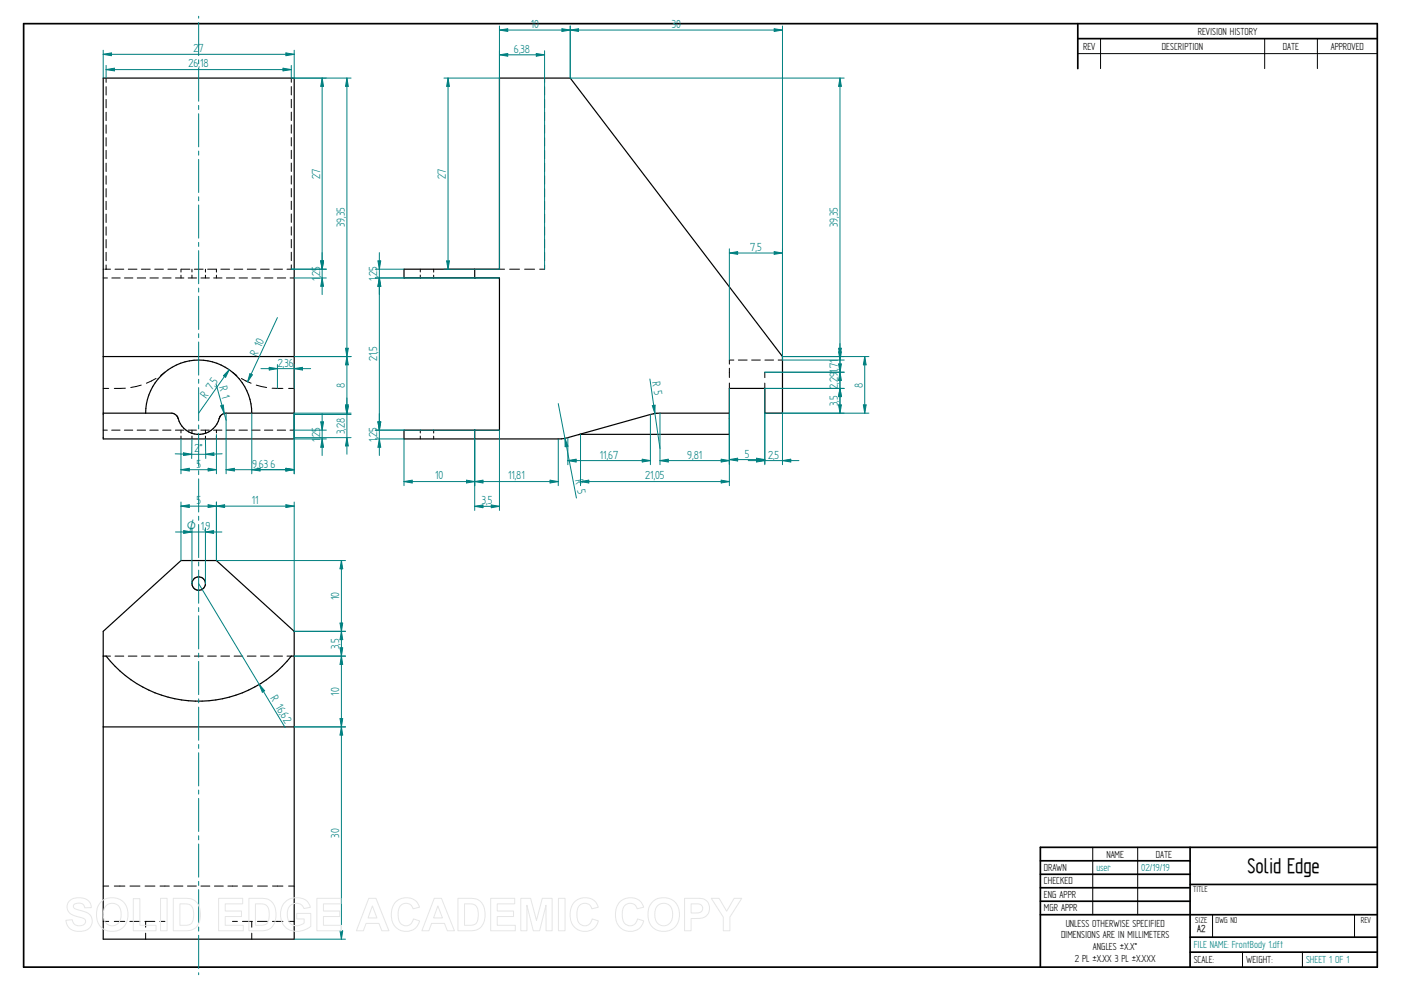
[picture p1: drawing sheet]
<svg xmlns="http://www.w3.org/2000/svg" width="594mm" height="420mm" viewBox="0 0 594 420" stroke-linecap="round" stroke-linejoin="round" font-family="sans-serif">
<g fill="none" stroke="#000" stroke-width=".72">
<path d="M10 10h574v400h-574zM457 10v19.1M457 16.4h127M504.6 359.2v50.8M584 359.2h-142.9v50.8M441.1 365h63.5M441.1 370.7h63.5M441.1 376.4h63.5M504.6 375h79.4M441.1 382.1h63.5M441.1 387.8h142.9M504.6 397.3h79.4"/>
<path d="M504.6 403.7h79.4"/>
</g>
<g fill="none" stroke="#000" stroke-width=".42">
<path d="M466.7 16.4v12.7M536.3 16.4v12.7M558.6 16.4v12.7M45 33.1v1.8M45 36.7v3.6M123.5 33.1v1.8M123.5 36.7v3.6M230.9 33.1v1.8M230.9 36.7v3.6M457 22.7h127M45 42.2v3.5M45 47.6v3.5"/>
<path d="M45 53v3.5M45 58.4v3.5M123.5 42.1v3.6M123.5 47.5v3.6M123.5 52.9v3.6M123.5 58.3v3.6M230.9 42.2v3.5M230.9 47.6v3.5M230.9 53v3.5M230.9 58.4v3.5M45 63.8v3.5M45 69.2v3.5"/>
<path d="M45 74.5v3.6M45 80v3.5M123.5 63.7v3.6M123.5 69.1v3.6M123.5 74.5v3.6M123.5 79.9v3.6M230.9 63.8v3.5M230.9 69.2v3.5M230.9 74.5v3.6M230.9 80v3.5M45 85.3v3.6M45 90.8v3.5"/>
<path d="M45 96.2v3.5M123.5 85.3v3.6M123.5 90.7v3.6M123.5 96.1v3.6M230.9 85.3v3.6M230.9 90.8v3.5M230.9 96.2v3.5M43.8 114.1h.3M43.8 117.9h1.7M44.6 114.1h2.3M45 101.6v3.5M45 107v3.5"/>
<path d="M45 112.4v1.7M47.4 117.9h3.6M48.8 114.1h3.7M52.8 117.9h3.5M54.4 114.1h3.7M58.2 117.9h3.6M60 114.1h3.7M63.6 117.9h3.5M65.6 114.1h3.7M69 117.9h3.6M71.2 114.1h3.7M74.4 117.9h3.6"/>
<path d="M76.7 114.1v1.3M76.7 116.7v1.2M76.8 114.1h3.7M79.8 117.9h3.5M81.4 114.1v1.2M81.4 116.6v1.3M82.4 114.1h3.7M85.2 117.9h3.6M87.1 114.1v1.3M87.1 116.7v1.2M88 114.1h3.7M90.6 117.9h3.5"/>
<path d="M91.8 114.1v1.3M91.8 116.7v1.2M93.6 114.1h3.8M96 117.9h3.6M99.3 114.1h3.6M101.4 117.9h3.5M104.9 114.1h3.7M106.8 117.9h3.6M110.5 114.1h3.7M112.2 117.9h3.5M116.1 114.1h3.7M117.6 117.9h3.6"/>
<path d="M121.7 114.1h2.2M123 117.9h1.7M123.5 101.5v3.6M123.5 106.9v3.6M123.5 112.3v1.8M124.4 114.1h.3M178.2 114.1v1.2M178.2 116.6v1.3M183.9 114.1v1.3M183.9 116.7v1.2M211.8 114.1h2.1M216.1 114.1h4.2"/>
<path d="M222.5 114.1h4.2M230.9 112.4v1.7h-2.1M230.9 101.6v3.5M230.9 107v3.5M69.9 157.8l-1.7 1.4M98.6 157.8l1.8 1.4M309.3 156.1v4M311.2 152.7h-1.9v1.7M313.1 152.7h3.7M318.7 152.7h3.7M324.3 157.8v2.3M324.4 152.7h3.6"/>
<path d="M330 152.7h1.8M43.8 164.7h2.3M53.2 164.6l-4.7 .1M59.9 163.3l-4.4 1M66.2 160.4l-4.1 2.1M102.4 160.5l4.1 2M108.7 163.3l4.4 1M115.4 164.6l4.6 .1M122.4 164.7h2.3M309.3 162.4v2.3M324.3 162.4v2.3M43.8 182.4h1.7"/>
<path d="M47.4 182.4h3.5M52.7 182.4h3.6M58.2 182.4h3.5M63.5 182.4h3.6M69 182.4h3.5M74.4 182.4h3.5M76.7 182.4v1.2M76.7 184.9v1.2M79.7 182.4h3.6M81.4 182.4v1.2M81.4 184.9v1.2M85.2 182.4h3.5"/>
<path d="M87.1 182.4v1.2M87.1 184.9v1.2M90.5 182.4h3.6M91.8 182.4v1.2M91.8 184.9v1.2M96 182.4h3.5M101.3 182.4h3.6M106.8 182.4h3.5M112.1 182.4h3.6M117.6 182.4h3.5M123 182.4h1.7M178.2 182.4v1.2"/>
<path d="M178.2 184.9v1.2M183.9 182.4v1.2M183.9 184.9v1.2M45 278.2h1.9M48.8 278.2h3.7M54.4 278.2h3.7M60 278.2h3.7M65.6 278.2h3.7M71.2 278.2h3.7M76.8 278.2h3.7M82.4 278.2h3.7M88 278.2h3.7"/>
<path d="M93.6 278.2h3.8M99.3 278.2h3.6M104.9 278.2h3.7M110.5 278.2h3.7M116.1 278.2h3.7M121.7 278.2h1.8M463.4 359.2v28.6M482.4 359.2v28.6M43.8 375.7h2.3M48.5 375.7h4.5M55.1 375.7h4.2M61.5 375.7h4.2"/>
<path d="M67.9 375.7h3.9M73.7 375.7h3.8M79.5 375.7h3.8M85.2 375.7h3.8M90.9 375.7h3.8M96.6 375.7h4.1M102.9 375.7h4.2M109.2 375.7h4.2M115.6 375.7h4.4M122.4 375.7h2.3M43.8 390.7h2.3M48.5 390.7h4.4"/>
<path d="M55.1 390.7h4.2M61.5 390.7h4.2M61.8 390.7v2.4M61.8 395.6v2.6M67.8 390.7h2.1M98.6 390.7h2.1M102.8 390.7h4.2M106.8 390.7v2.4M106.8 395.6v2.6M109.2 390.7h4.2M115.5 390.7h4.5M122.4 390.7h2.3"/>
<path d="M514.2 387.9v9.4M574.4 387.9v9.4M526.9 403.7v6.3M552.3 403.7v6.3"/>
</g>
<g fill="none" stroke="#000" stroke-width=".51">
<path d="M43.8 33.1h80.9v153h-80.9zM201.3 114.1v3.8M43.8 151.2h80.9M43.8 175.2h29.5l1.6 1 .7 1.2M61.8 175.2a22.5 22.5 0 0 1 22.5-22.5 22.5 22.5 0 0 1 22.5 22.5M75.1 176.4l.3 .6M75.5 177.4l.1 .1M75.6 177.4a9 9 0 0 0 8.7 6.8 9 9 0 0 0 8.7-6.8M93 177.4v.1M93.4 176.4l-.1 .2M124.7 175.2h-29.5l-1.7 1-.5 1.2M309.3 175.2h-30.8l-40.4 10.9h-66.8v-3.7h40.5v-64.5h-40.5v-3.8h40.5v-81h30l90 118.1v24h-7.5v-10.5h-15v19.4l-63.9 .2"/>
<path d="M201.3 182.4v3.7M43.8 267.7l32.9-30h15.1l32.9 30v130.5h-80.9zM43.8 278.2h1.2a49.9 49.9 0 0 0 78.5 0h1.2M43.8 308.2h80.9"/>
<circle cx="84.3" cy="247.4" r="2.86"/>
</g>
<g fill="none" stroke="#008080" stroke-width=".42">
<path d="M84.2 6.9v.8M84.2 9.5v14.1M84.2 25.4v1.7M84.2 28.9v14M188.2 33.1h23.6M84.2 44.7v1.7M84.2 48.2v14.1M84.2 64.1v1.7M84.2 67.6v14M84.2 83.4v1.7M84.2 86.9v14.1M84.2 102.8v1.7"/>
<path d="M84.2 106.3v14M188.2 114.1h23.6M189.4 110.6h1.2l-.6 3.5zM84.2 122.1v1.7M84.2 125.6v14.1M84.2 141.5v1.7M84.2 145v14M84.2 160.8v1.7M84.2 164.3v14.1M84.2 180.2v1.7M84.2 183.7v14M84.2 199.5v1.8"/>
<path d="M84.2 203v14.1M84.2 218.9v1.7M84.2 222.4v14M84.2 238.3v1.6M84.2 241.7v14.1M84.2 257.6v1.7M84.2 261.1v14M84.2 276.9v1.7M84.2 280.4v14.1M84.2 296.3v1.7M84.2 299.8v14.1M84.2 315.6v1.7"/>
<path d="M84.2 319.2v14M84.2 335v1.7M84.2 338.5v14.1M84.2 354.3v1.8M84.2 357.8v14.1M84.2 373.7v1.7M84.2 377.2v14M84.2 393v1.8M84.2 396.5v14.1M84.2 412.4v.9"/>
</g>
<path d="M189.4 110.6h1.2l-.6 3.5z" fill="#008080"/>
<path d="M190 33.1l.6 3.5h-1.2z" fill="none" stroke="#008080" stroke-width=".42"/>
<path d="M190 33.1l.6 3.5h-1.2z" fill="#008080"/>
<path d="M190 33.1v81M211.8 21.5v92.6M227.4 22.7l3.5 .5-3.5 .6zM230.9 21.5v92.6" fill="none" stroke="#008080" stroke-width=".42"/>
<path d="M227.4 22.7l3.5 .5-3.5 .6z" fill="#008080"/>
<path d="M211.8 23.2l3.5-.5v1.1z" fill="none" stroke="#008080" stroke-width=".42"/>
<path d="M211.8 23.2l3.5-.5v1.1z" fill="#008080"/>
<path d="M211.8 11v22.1M211.8 12.7l3.5-.5v1.1zM241.8 11v22.1M211.8 23.2h19.1" fill="none" stroke="#008080" stroke-width=".42"/>
<path d="M211.8 12.7l3.5-.5v1.1z" fill="#008080"/>
<path d="M238.3 12.2l3.5 .5-3.5 .6z" fill="none" stroke="#008080" stroke-width=".42"/>
<path d="M238.3 12.2l3.5 .5-3.5 .6z" fill="#008080"/>
<path d="M211.8 12.7h30M241.8 33.1h116.2M356.2 33.1l.6 3.5h-1.2zM331.8 151.2h26.2" fill="none" stroke="#008080" stroke-width=".42"/>
<path d="M356.2 33.1l.6 3.5h-1.2z" fill="#008080"/>
<path d="M355.6 147.7h1.2l-.6 3.5z" fill="none" stroke="#008080" stroke-width=".42"/>
<path d="M355.6 147.7h1.2l-.6 3.5z" fill="#008080"/>
<path d="M241.8 11v22.1M241.8 12.7l3.5-.5v1.1zM331.8 11v140.2M356.2 33.1v118.1" fill="none" stroke="#008080" stroke-width=".42"/>
<path d="M241.8 12.7l3.5-.5v1.1z" fill="#008080"/>
<path d="M328.3 12.2l3.5 .5-3.5 .6z" fill="none" stroke="#008080" stroke-width=".42"/>
<path d="M328.3 12.2l3.5 .5-3.5 .6z" fill="#008080"/>
<path d="M241.8 12.7h90M309.3 105.5v47.2M328.3 106.7l3.5 .6-3.5 .5zM331.8 105.5v47.2" fill="none" stroke="#008080" stroke-width=".42"/>
<path d="M328.3 106.7l3.5 .6-3.5 .5z" fill="#008080"/>
<path d="M309.3 107.3l3.5-.6v1.1z" fill="none" stroke="#008080" stroke-width=".42"/>
<path d="M309.3 107.3l3.5-.6v1.1z" fill="#008080"/>
<path d="M309.3 107.3h22.5M324.3 157.8h33.7M324.3 164.7h33.7M356.2 164.7l.6 3.4h-1.2z" fill="none" stroke="#008080" stroke-width=".42"/>
<path d="M356.2 164.7l.6 3.4h-1.2z" fill="#008080"/>
<path d="M355.6 154.3h1.2l-.6 3.5z" fill="none" stroke="#008080" stroke-width=".42"/>
<path d="M355.6 154.3h1.2l-.6 3.5z" fill="#008080"/>
<path d="M324.3 157.8h33.7M331.8 152.7h26.2M355.6 149.2h1.2l-.6 3.5zM356.2 150.8v20.9" fill="none" stroke="#008080" stroke-width=".42"/>
<path d="M355.6 149.2h1.2l-.6 3.5z" fill="#008080"/>
<path d="M356.2 157.8l.6 3.5h-1.2z" fill="none" stroke="#008080" stroke-width=".42"/>
<path d="M356.2 157.8l.6 3.5h-1.2z" fill="#008080"/>
<path d="M331.8 151.2h36.7M356.2 145.7v19.1M366.7 151.2l.6 3.5h-1.2zM331.8 175.2h36.7" fill="none" stroke="#008080" stroke-width=".42"/>
<path d="M366.7 151.2l.6 3.5h-1.2z" fill="#008080"/>
<path d="M366.1 171.7h1.2l-.6 3.5z" fill="none" stroke="#008080" stroke-width=".42"/>
<path d="M366.1 171.7h1.2l-.6 3.5z" fill="#008080"/>
<path d="M366.7 151.2v24M324.3 164.7h33.7M324.3 175.2h33.7M356.2 164.7l.6 3.4h-1.2z" fill="none" stroke="#008080" stroke-width=".42"/>
<path d="M356.2 164.7l.6 3.4h-1.2z" fill="#008080"/>
<path d="M355.6 171.7h1.2l-.6 3.5z" fill="none" stroke="#008080" stroke-width=".42"/>
<path d="M355.6 171.7h1.2l-.6 3.5z" fill="#008080"/>
<path d="M324.3 175.2v21.8M331.8 175.2v21.8M356.2 164.7v10.5M331.8 195.3l3.5-.6v1.2z" fill="none" stroke="#008080" stroke-width=".42"/>
<path d="M331.8 195.3l3.5-.6v1.2z" fill="#008080"/>
<path d="M320.8 194.7l3.5 .6-3.5 .6z" fill="none" stroke="#008080" stroke-width=".42"/>
<path d="M320.8 194.7l3.5 .6-3.5 .6z" fill="#008080"/>
<path d="M309.3 164.7v31.9M324.3 164.7v31.9M309.3 194.9l3.5-.6v1.2zM317.3 195.3h21.5" fill="none" stroke="#008080" stroke-width=".42"/>
<path d="M309.3 194.9l3.5-.6v1.2z" fill="#008080"/>
<path d="M320.8 194.3l3.5 .6-3.5 .6z" fill="none" stroke="#008080" stroke-width=".42"/>
<path d="M320.8 194.3l3.5 .6-3.5 .6z" fill="#008080"/>
<path d="M279.9 175.2v21.8M309.3 175.2v21.8M305.8 194.7l3.5 .6-3.5 .6zM309.3 194.9h15" fill="none" stroke="#008080" stroke-width=".42"/>
<path d="M305.8 194.7l3.5 .6-3.5 .6z" fill="#008080"/>
<path d="M279.9 195.3l3.5-.6v1.2z" fill="none" stroke="#008080" stroke-width=".42"/>
<path d="M279.9 195.3l3.5-.6v1.2z" fill="#008080"/>
<path d="M275.8 175.7v21.3M240.8 185.5v11.5M272.3 194.7l3.5 .6-3.5 .6zM279.9 195.3h29.4" fill="none" stroke="#008080" stroke-width=".42"/>
<path d="M272.3 194.7l3.5 .6-3.5 .6z" fill="#008080"/>
<path d="M240.8 195.3l3.5-.6v1.2z" fill="none" stroke="#008080" stroke-width=".42"/>
<path d="M240.8 195.3l3.5-.6v1.2z" fill="#008080"/>
<path d="M275.6 160.7l4.3 29.5M276.6 172l1.2-.2-.1 3.5zM240.8 195.3h35" fill="none" stroke="#008080" stroke-width=".42"/>
<path d="M276.6 172l1.2-.2-.1 3.5z" fill="#008080"/>
<path d="M246.2 184.1v21.8M309.3 184.1v21.8M246.2 204.2l3.5-.6v1.2z" fill="none" stroke="#008080" stroke-width=".42"/>
<path d="M246.2 204.2l3.5-.6v1.2z" fill="#008080"/>
<path d="M305.8 203.6l3.5 .6-3.5 .6z" fill="none" stroke="#008080" stroke-width=".42"/>
<path d="M305.8 203.6l3.5 .6-3.5 .6z" fill="#008080"/>
<path d="M236.7 171.1l7.7 40.1M239.6 185.8l1.2 3.4-1.2 .2zM246.2 204.2h63.1" fill="none" stroke="#008080" stroke-width=".42"/>
<path d="M239.6 185.8l1.2 3.4-1.2 .2z" fill="#008080"/>
<path d="M201.3 186.1v19.8M236.7 186.1v19.8M233.2 203.6l3.5 .6-3.5 .6z" fill="none" stroke="#008080" stroke-width=".42"/>
<path d="M233.2 203.6l3.5 .6-3.5 .6z" fill="#008080"/>
<path d="M201.3 204.2l3.5-.6v1.2z" fill="none" stroke="#008080" stroke-width=".42"/>
<path d="M201.3 204.2l3.5-.6v1.2z" fill="#008080"/>
<path d="M171.3 186.1v19.8M201.3 186.1v19.8M171.3 204.2l3.5-.6v1.2zM201.3 204.2h35.4" fill="none" stroke="#008080" stroke-width=".42"/>
<path d="M171.3 204.2l3.5-.6v1.2z" fill="#008080"/>
<path d="M197.8 203.6l3.5 .6-3.5 .6z" fill="none" stroke="#008080" stroke-width=".42"/>
<path d="M197.8 203.6l3.5 .6-3.5 .6z" fill="#008080"/>
<path d="M201.3 182.4v34M211.8 182.4v34M171.3 204.2h30M201.3 214.7l3.5-.6v1.2z" fill="none" stroke="#008080" stroke-width=".42"/>
<path d="M201.3 214.7l3.5-.6v1.2z" fill="#008080"/>
<path d="M208.3 214.1l3.5 .6-3.5 .6z" fill="none" stroke="#008080" stroke-width=".42"/>
<path d="M208.3 214.1l3.5 .6-3.5 .6z" fill="#008080"/>
<path d="M159.1 117.9h52.7M160.3 178.9h1.2l-.6 3.5zM159.1 182.4h52.7M201.3 214.7h10.5" fill="none" stroke="#008080" stroke-width=".42"/>
<path d="M160.3 178.9h1.2l-.6 3.5z" fill="#008080"/>
<path d="M160.9 117.9l.6 3.5h-1.2z" fill="none" stroke="#008080" stroke-width=".42"/>
<path d="M160.9 117.9l.6 3.5h-1.2z" fill="#008080"/>
<path d="M160.9 117.9v64.5M160.3 178.9h1.2l-.6 3.5zM159.1 182.4h12.2M159.1 186.1h12.2" fill="none" stroke="#008080" stroke-width=".42"/>
<path d="M160.3 178.9h1.2l-.6 3.5z" fill="#008080"/>
<path d="M160.9 186.1l.6 3.5h-1.2z" fill="none" stroke="#008080" stroke-width=".42"/>
<path d="M160.9 186.1l.6 3.5h-1.2z" fill="#008080"/>
<path d="M159.1 117.9h12.2M159.1 114.1h12.2M160.9 117.9l.6 3.5h-1.2zM160.9 175.3v17.8" fill="none" stroke="#008080" stroke-width=".42"/>
<path d="M160.9 117.9l.6 3.5h-1.2z" fill="#008080"/>
<path d="M160.3 110.6h1.2l-.6 3.5z" fill="none" stroke="#008080" stroke-width=".42"/>
<path d="M160.3 110.6h1.2l-.6 3.5z" fill="#008080"/>
<path d="M160.9 107.1v17.8M97.2 156.8l-13 18.4M97.2 156.8l-1.5 3.2-1-.7z" fill="none" stroke="#008080" stroke-width=".42"/>
<path d="M97.2 156.8l-1.5 3.2-1-.7z" fill="#008080"/>
<path d="M117.6 134.7l-12.6 27.2M106 158.5l1 .4-2 3z" fill="none" stroke="#008080" stroke-width=".42"/>
<path d="M106 158.5l1 .4-2 3z" fill="#008080"/>
<path d="M114.2 155.7l3.4 .6-3.4 .6zM117.6 154.6v10.1M124.7 154.6v10.1" fill="none" stroke="#008080" stroke-width=".42"/>
<path d="M114.2 155.7l3.4 .6-3.4 .6z" fill="#008080"/>
<path d="M124.7 156.3l3.6-.6v1.2z" fill="none" stroke="#008080" stroke-width=".42"/>
<path d="M124.7 156.3l3.6-.6v1.2z" fill="#008080"/>
<path d="M43.8 21.3v11.8M121.2 22.4l3.5 .6-3.5 .6zM124.7 21.3v11.8M110.7 156.3h21" fill="none" stroke="#008080" stroke-width=".42"/>
<path d="M121.2 22.4l3.5 .6-3.5 .6z" fill="#008080"/>
<path d="M43.8 23l3.4-.6v1.2z" fill="none" stroke="#008080" stroke-width=".42"/>
<path d="M43.8 23l3.4-.6v1.2z" fill="#008080"/>
<path d="M43.8 23h80.9M45 27.7v5.4M120 28.9l3.5 .6-3.5 .6zM123.5 27.7v5.4" fill="none" stroke="#008080" stroke-width=".42"/>
<path d="M120 28.9l3.5 .6-3.5 .6z" fill="#008080"/>
<path d="M45 29.5l3.5-.6v1.2z" fill="none" stroke="#008080" stroke-width=".42"/>
<path d="M45 29.5l3.5-.6v1.2z" fill="#008080"/>
<path d="M45 29.5h78.5M124.7 33.1h24.2M147.1 33.1l.6 3.5h-1.2zM124.7 151.2h24.2" fill="none" stroke="#008080" stroke-width=".42"/>
<path d="M147.1 33.1l.6 3.5h-1.2z" fill="#008080"/>
<path d="M146.5 147.7h1.2l-.6 3.5z" fill="none" stroke="#008080" stroke-width=".42"/>
<path d="M146.5 147.7h1.2l-.6 3.5z" fill="#008080"/>
<path d="M123.5 33.1h14.9M136.6 33.1l.6 3.5h-1.2zM147.1 33.1v118.1M123.5 114.1h14.9" fill="none" stroke="#008080" stroke-width=".42"/>
<path d="M136.6 33.1l.6 3.5h-1.2z" fill="#008080"/>
<path d="M136 110.6h1.2l-.6 3.5z" fill="none" stroke="#008080" stroke-width=".42"/>
<path d="M136 110.6h1.2l-.6 3.5z" fill="#008080"/>
<path d="M136.6 33.1v81M123.5 114.1h14.9M124.7 117.9h13.7M136.6 117.9l.6 3.5h-1.2z" fill="none" stroke="#008080" stroke-width=".42"/>
<path d="M136.6 117.9l.6 3.5h-1.2z" fill="#008080"/>
<path d="M136 110.6h1.2l-.6 3.5z" fill="none" stroke="#008080" stroke-width=".42"/>
<path d="M136 110.6h1.2l-.6 3.5z" fill="#008080"/>
<path d="M136.6 107.1v17.8M124.7 151.2h24.2M147.1 151.2l.6 3.5h-1.2zM124.7 175.2h24.2" fill="none" stroke="#008080" stroke-width=".42"/>
<path d="M147.1 151.2l.6 3.5h-1.2z" fill="#008080"/>
<path d="M146.5 171.7h1.2l-.6 3.5z" fill="none" stroke="#008080" stroke-width=".42"/>
<path d="M146.5 171.7h1.2l-.6 3.5z" fill="#008080"/>
<path d="M147.1 151.2v24M124.7 175.7h24.2M146.5 172.2h1.2l-.6 3.5zM124.7 185.5h24.2" fill="none" stroke="#008080" stroke-width=".42"/>
<path d="M146.5 172.2h1.2l-.6 3.5z" fill="#008080"/>
<path d="M147.1 185.5l.6 3.6h-1.2z" fill="none" stroke="#008080" stroke-width=".42"/>
<path d="M147.1 185.5l.6 3.6h-1.2z" fill="#008080"/>
<path d="M136 178.9h1.2l-.6 3.5zM147.1 168.7v23.9M124.7 182.4h13.7M124.7 186.1h13.7" fill="none" stroke="#008080" stroke-width=".42"/>
<path d="M136 178.9h1.2l-.6 3.5z" fill="#008080"/>
<path d="M136.6 186.1l.6 3.5h-1.2z" fill="none" stroke="#008080" stroke-width=".42"/>
<path d="M136.6 186.1l.6 3.5h-1.2z" fill="#008080"/>
<path d="M136.6 175.3v17.8M77.8 192l3.5 .6-3.5 .5zM81.4 186.1l-.1 8.3M87.1 186.1l.1 8.3" fill="none" stroke="#008080" stroke-width=".42"/>
<path d="M77.8 192l3.5 .6-3.5 .5z" fill="#008080"/>
<path d="M87.2 192.6l3.5-.6v1.1z" fill="none" stroke="#008080" stroke-width=".42"/>
<path d="M87.2 192.6l3.5-.6v1.1z" fill="#008080"/>
<path d="M74.3 192.4h19.9M76.7 186.1v14.8M76.7 199.1l3.6-.6v1.2zM91.8 184.2v16.7" fill="none" stroke="#008080" stroke-width=".42"/>
<path d="M76.7 199.1l3.6-.6v1.2z" fill="#008080"/>
<path d="M88.3 198.5l3.5 .6-3.5 .6z" fill="none" stroke="#008080" stroke-width=".42"/>
<path d="M88.3 198.5l3.5 .6-3.5 .6z" fill="#008080"/>
<path d="M106.8 175.2v25.7M124.7 175.2v25.7M76.7 199.1h15.1M121.2 198.5l3.5 .6-3.5 .6z" fill="none" stroke="#008080" stroke-width=".42"/>
<path d="M121.2 198.5l3.5 .6-3.5 .6z" fill="#008080"/>
<path d="M106.8 199.1l3.5-.6v1.2z" fill="none" stroke="#008080" stroke-width=".42"/>
<path d="M106.8 199.1l3.5-.6v1.2z" fill="#008080"/>
<path d="M95.9 175.2v25.7M124.7 175.2v25.7M95.9 199.1l3.5-.6v1.2zM106.8 199.1h17.9" fill="none" stroke="#008080" stroke-width=".42"/>
<path d="M95.9 199.1l3.5-.6v1.2z" fill="#008080"/>
<path d="M121.2 198.5l3.5 .6-3.5 .6z" fill="none" stroke="#008080" stroke-width=".42"/>
<path d="M121.2 198.5l3.5 .6-3.5 .6z" fill="#008080"/>
<path d="M91.7 163l4.2 15.2M93.6 172l1.1-.3 .4 3.6zM95.9 199.1h28.8" fill="none" stroke="#008080" stroke-width=".42"/>
<path d="M93.6 172l1.1-.3 .4 3.6z" fill="#008080"/>
<path d="M81.4 223.8v23.6M87.1 223.8v23.6M87.1 225.6l3.5-.6v1.1z" fill="none" stroke="#008080" stroke-width=".42"/>
<path d="M87.1 225.6l3.5-.6v1.1z" fill="#008080"/>
<path d="M77.9 225l3.5 .6-3.5 .5z" fill="none" stroke="#008080" stroke-width=".42"/>
<path d="M77.9 225l3.5 .6-3.5 .5z" fill="#008080"/>
<path d="M76.7 212.9v24.8M76.7 214.6l3.6-.6v1.2zM91.8 212.9v24.8M74.4 225.6h19.7" fill="none" stroke="#008080" stroke-width=".42"/>
<path d="M76.7 214.6l3.6-.6v1.2z" fill="#008080"/>
<path d="M88.3 214l3.5 .6-3.5 .6z" fill="none" stroke="#008080" stroke-width=".42"/>
<path d="M88.3 214l3.5 .6-3.5 .6z" fill="#008080"/>
<path d="M76.7 214.6h15.1M91.8 212.9v24.8M91.8 214.6l3.4-.6v1.2zM124.7 212.9v54.8" fill="none" stroke="#008080" stroke-width=".42"/>
<path d="M91.8 214.6l3.4-.6v1.2z" fill="#008080"/>
<path d="M121.2 214l3.5 .6-3.5 .6z" fill="none" stroke="#008080" stroke-width=".42"/>
<path d="M121.2 214l3.5 .6-3.5 .6z" fill="#008080"/>
<path d="M91.8 214.6h32.9M91.8 237.7h54.7M144.8 237.7l.5 3.5h-1.1zM124.7 267.7h21.8" fill="none" stroke="#008080" stroke-width=".42"/>
<path d="M144.8 237.7l.5 3.5h-1.1z" fill="#008080"/>
<path d="M144.2 264.2h1.1l-.5 3.5z" fill="none" stroke="#008080" stroke-width=".42"/>
<path d="M144.2 264.2h1.1l-.5 3.5z" fill="#008080"/>
<path d="M144.8 237.7v30M124.7 267.7h21.8M124.7 278.2h21.8M144.8 267.7l.5 3.5h-1.1z" fill="none" stroke="#008080" stroke-width=".42"/>
<path d="M144.8 267.7l.5 3.5h-1.1z" fill="#008080"/>
<path d="M144.2 274.7h1.1l-.5 3.5z" fill="none" stroke="#008080" stroke-width=".42"/>
<path d="M144.2 274.7h1.1l-.5 3.5z" fill="#008080"/>
<path d="M124.7 278.2h21.8M144.8 267.7v10.5M144.8 278.2l.5 3.5h-1.1zM124.7 308.2h21.8" fill="none" stroke="#008080" stroke-width=".42"/>
<path d="M144.8 278.2l.5 3.5h-1.1z" fill="#008080"/>
<path d="M144.2 304.7h1.1l-.5 3.5z" fill="none" stroke="#008080" stroke-width=".42"/>
<path d="M144.2 304.7h1.1l-.5 3.5z" fill="#008080"/>
<path d="M144.8 278.2v30M124.7 308.2h21.8M144.8 308.2l.5 3.5h-1.1zM124.7 398.2h21.8" fill="none" stroke="#008080" stroke-width=".42"/>
<path d="M144.8 308.2l.5 3.5h-1.1z" fill="#008080"/>
<path d="M144.2 394.7h1.1l-.5 3.5z" fill="none" stroke="#008080" stroke-width=".42"/>
<path d="M144.2 394.7h1.1l-.5 3.5z" fill="#008080"/>
<path d="M84.2 247.4l36.7 61M109.9 290.2l2.3 2.7-1 .6zM144.8 308.2v90" fill="none" stroke="#008080" stroke-width=".42"/>
<path d="M109.9 290.2l2.3 2.7-1 .6z" fill="#008080"/>
<g fill="none" stroke="#e6e6e6" stroke-width=".42">
<path d="M29.6 381.8a6.5 6.5 0 0 1 8.5 .8l.6 2.2-2.8 .1a2.7 2.7 0 0 0-2.1-2 2.7 2.7 0 0 0-2.7 1.1 1.87 1.87 0 0 0 2.2 1.8l1.4 .4a4.4 4.4 0 0 1 4 6.2 6.4 6.4 0 0 1-9.1 1.3l-1.2-1.8-.5-1.7 2.7-.3a2.94 2.94 0 0 0 2.6 2.6 2.94 2.94 0 0 0 3.1-1.9 2.67 2.67 0 0 0-2.9-1.8 4.9 4.9 0 0 1-5-4.3l.4-1.6zM42.8 382.4a6.9 6.9 0 0 1 8.3-.8 6.9 6.9 0 0 1 3 7.7 6.7 6.7 0 0 1-8 5.5 6.7 6.7 0 0 1-5.1-8.3 6.1 6.1 0 0 1 1.8-4.1zM44.8 384.2a3.9 3.9 0 0 1 4.6-.8 3.9 3.9 0 0 1 2 4.3 3.8 3.8 0 0 1-1.9 4.3 3.8 3.8 0 0 1-4.6-.7 6.6 6.6 0 0 1-.1-7.1zM56.5 381h2.8v11.3h6.9v2.3h-9.7zM68.1 380.9h2.8v13.7h-2.8zM73.5 380.9h5a5.9 5.9 0 0 1 6.5 7 5.9 5.9 0 0 1-6.3 6.7h-5.2zM76.3 383.2h1.8a3.4 3.4 0 0 1 4 3.9v1.2a3.2 3.2 0 0 1-3.8 4h-2zM92.7 380.9h10.2v2.3h-7.4v3h6.9v2.4h-6.9v3.7h7.7v2.3h-10.5zM105.5 380.9h5.1a5.9 5.9 0 0 1 6.4 7 5.9 5.9 0 0 1-6.3 6.7h-5.2zM108.3 383.2h1.9a3.4 3.4 0 0 1 4 3.9v1.2a3.2 3.2 0 0 1-3.8 4h-2.1zM120.9 382.4a7.3 7.3 0 0 1 9.7 .1l1 2.2-2.7 .5a3.7 3.7 0 0 0-4.6-2 3.7 3.7 0 0 0-2.5 4.4 4.2 4.2 0 0 0 2.2 4.5 4.2 4.2 0 0 0 5-.8v-1.7h-3.2v-2.3h6v5.4a8.1 8.1 0 0 1-11.8-.8 8.3 8.3 0 0 1 .9-9.5zM134.4 380.9h10.2v2.3h-7.4v3h6.9v2.4h-6.9v3.7h7.6v2.3h-10.4z"/>
<path d="M156.4 380.9h3l5.5 13.7h-3l-1.2-3.1h-5.5l-1.1 3.1h-3zM157.9 384.1l1.9 5.1h-3.7zM167.7 382.5a6 6 0 0 1 10.2 2.1l-2.8 .7a3.2 3.2 0 0 0-3.9-2.2 3.2 3.2 0 0 0-2.4 3.8 4.6 4.6 0 0 0 2.5 5.5 3.2 3.2 0 0 0 4-2.8l2.6 .8a6.1 6.1 0 0 1-7.2 4.3 6.1 6.1 0 0 1-4.8-6.8 7.7 7.7 0 0 1 1.8-5.4zM184.1 380.9h3.1l5.5 13.7h-3l-1.2-3.1h-5.5l-1.1 3.1h-3zM185.7 384.1l1.9 5.1h-3.8zM194.2 380.9h5a5.9 5.9 0 0 1 6.5 7 5.9 5.9 0 0 1-6.3 6.7h-5.2zM197 383.2h1.8a3.4 3.4 0 0 1 4 3.9v1.2a3.2 3.2 0 0 1-3.8 4h-2zM208.1 380.9h10.2v2.3h-7.4v3h6.9v2.4h-6.9v3.7h7.6v2.3h-10.4zM220.8 380.9h4.2l2.5 9.3 2.4-9.3h4.2v13.7h-2.5l-.1-10.8-2.7 10.8h-2.7l-2.7-10.8v10.8h-2.6zM236.8 380.9h2.8v13.7h-2.8zM243.5 382.5a6 6 0 0 1 10.2 2.1l-2.8 .7a3.2 3.2 0 0 0-3.8-2.2 3.2 3.2 0 0 0-2.4 3.8 4.6 4.6 0 0 0 2.4 5.5 3.2 3.2 0 0 0 4-2.8l2.6 .8a6.1 6.1 0 0 1-7.2 4.3 6.1 6.1 0 0 1-4.7-6.8 7.7 7.7 0 0 1 1.7-5.4zM262.7 382.5a6 6 0 0 1 10.2 2.1l-2.7 .7a3.2 3.2 0 0 0-3.9-2.2 3.2 3.2 0 0 0-2.4 3.8 4.6 4.6 0 0 0 2.4 5.5 3.2 3.2 0 0 0 4-2.8l2.7 .8a6.1 6.1 0 0 1-7.2 4.3 6.1 6.1 0 0 1-4.8-6.8 7.7 7.7 0 0 1 1.7-5.4z"/>
<path d="M276.7 382.4a6.9 6.9 0 0 1 8.3-.8 6.9 6.9 0 0 1 3 7.7 6.7 6.7 0 0 1-8.1 5.5 6.7 6.7 0 0 1-5.1-8.3 6.1 6.1 0 0 1 1.9-4.1zM278.7 384.2a3.9 3.9 0 0 1 4.6-.8 3.9 3.9 0 0 1 1.9 4.3 3.8 3.8 0 0 1-1.8 4.3 3.8 3.8 0 0 1-4.7-.7 6.6 6.6 0 0 1 0-7.1zM290.3 380.9h5.2a4.4 4.4 0 0 1 5.4 4.3 4.4 4.4 0 0 1-5.4 4.2h-2.4v5.2h-2.8zM293.1 383.2h1.8a2.1 2.1 0 0 1 2.6 .6 2.1 2.1 0 0 1 0 2.6 3.4 3.4 0 0 1-2.9 .7h-1.5zM301.6 380.9h3.3l3.2 5.4 3.2-5.4h3.2l-5 7.9v5.8h-2.8v-5.8z"/>
</g>
<text font-size="10.1" x="529" y="370.2">Solid Edge</text>
<g font-size="5.6" fill="#008080">
<text x="225" y="11.9">10</text>
<text x="284.9" y="11.9">30</text>
<text x="82.1" y="22.2">27</text>
<text x="217.9" y="22.4">6,38</text>
<text x="80" y="28.6">26,18</text>
<text x="135.8" y="75.8" transform="rotate(-90 135.8 75.8)">27</text>
<text x="189.1" y="75.8" transform="rotate(-90 189.1 75.8)">27</text>
<text x="146.3" y="96.4" transform="rotate(-90 146.3 96.4)">39,35</text>
<text x="355.3" y="96.4" transform="rotate(-90 355.3 96.4)">39,35</text>
<text x="318.1" y="106.4">7,5</text>
<text x="135.8" y="119.1" transform="rotate(-90 135.8 119.1)">1,25</text>
<text x="160" y="119.1" transform="rotate(-90 160 119.1)">1,25</text>
<text x="108.9" y="151.4" transform="rotate(-65 108.9 151.4)">R 10</text>
<text x="117.8" y="155.4">2,36</text>
<text x="160" y="153.2" transform="rotate(-90 160 153.2)">21,5</text>
<text x="276.6" y="161.8" transform="rotate(82 276.6 161.8)">R 5</text>
<text x="91.5" y="163.4" transform="rotate(-55 91.5 163.4)">5</text>
<text x="92.9" y="164" transform="rotate(75 92.9 164)">R 1</text>
<text x="146.3" y="164.3" transform="rotate(-90 146.3 164.3)">8</text>
<text x="355.3" y="164.8" transform="rotate(-90 355.3 164.8)">2,291,71</text>
<text x="365.8" y="164.3" transform="rotate(-90 365.8 164.3)">8</text>
<text x="87.4" y="169.2" transform="rotate(-55 87.4 169.2)">R 7,</text>
<text x="355.3" y="172.1" transform="rotate(-90 355.3 172.1)">3,5</text>
<text x="146.3" y="184.1" transform="rotate(-90 146.3 184.1)">3,28</text>
<text x="82.5" y="191.8">2°</text>
<text x="135.8" y="187.3" transform="rotate(-90 135.8 187.3)">1,25</text>
<text x="160" y="187.3" transform="rotate(-90 160 187.3)">1,25</text>
<text x="254.4" y="194.4">11,67</text>
<text x="291.4" y="194.4">9,81</text>
<text x="315.8" y="194">5</text>
<text x="325.7" y="194.4">2,5</text>
<text x="83.3" y="198.2">5</text>
<text x="106.9" y="198.2">9,63</text>
<text x="114.7" y="198.2">6</text>
<text x="184.6" y="203.3">10</text>
<text x="215.4" y="203.3">11,81</text>
<text x="243.9" y="203.7" transform="rotate(79 243.9 203.7)">R 5</text>
<text x="273.6" y="203.3">21,05</text>
<text x="83.3" y="213.7">5</text>
<text x="106.8" y="213.7">11</text>
<text x="204.3" y="213.8">3,5</text>
<text x="85.1" y="224.7">1,9</text>
<text x="143.9" y="254.4" transform="rotate(-90 143.9 254.4)">10</text>
<text x="143.9" y="275.2" transform="rotate(-90 143.9 275.2)">3,5</text>
<text x="114.5" y="296.1" transform="rotate(59 114.5 296.1)">R 16,</text>
<text x="143.9" y="294.9" transform="rotate(-90 143.9 294.9)">10</text>
<text x="118.8" y="303.3" transform="rotate(59 118.8 303.3)">62</text>
<text x="143.9" y="355.1" transform="rotate(-90 143.9 355.1)">30</text>
</g>
<text font-size="5.4" fill="#008080" x="79.2" y="224.7">O</text>
<g font-size="4.9">
<text x="507.9" y="14.7">REVISION HISTORY</text>
<text x="459.3" y="21">REV</text>
<text x="492.7" y="21">DESCRIPTION</text>
<text x="544" y="21">DATE</text>
<text x="564.3" y="21">APPROVED</text>
<text x="469.1" y="363.6">NAME</text>
<text x="490.1" y="363.6">DATE</text>
<text x="442.7" y="369.3">DRAWN</text>
<text x="442.7" y="375">CHECKED</text>
<text x="442.7" y="380.7">ENG APPR</text>
<text x="442.7" y="386.4">MGR APPR</text>
<text x="451.9" y="392.9">UNLESS OTHERWISE SPECIFIED</text>
<text x="449.9" y="397.9">DIMENSIONS ARE IN MILLIMETERS</text>
<text x="455.7" y="407.8">2 PL ±X.XX 3 PL ±X.XXX</text>
<text x="463.5" y="402.9">ANGLES ±X.X°</text>
<text x="506.2" y="408.3">SCALE:</text>
<text x="528.4" y="408.3">WEIGHT:</text>
</g>
<g font-size="4.9" fill="#008080">
<text x="464.9" y="369.3">user</text>
<text x="483.9" y="369.3">02/19/19</text>
<text x="506.2" y="402">FILE NAME: FrontBody 1.dft</text>
<text x="553.8" y="408.4">SHEET 1 OF 1</text>
</g>
<text font-size="4.8" x="507.7" y="395.3">A2</text>
<g font-size="4.1">
<text x="505.9" y="378.3">TITLE</text>
<text x="506.9" y="391.1">SIZE</text>
<text x="515.4" y="391.1">DWG NO</text>
<text x="577" y="391.1">REV</text>
</g>
</svg>
